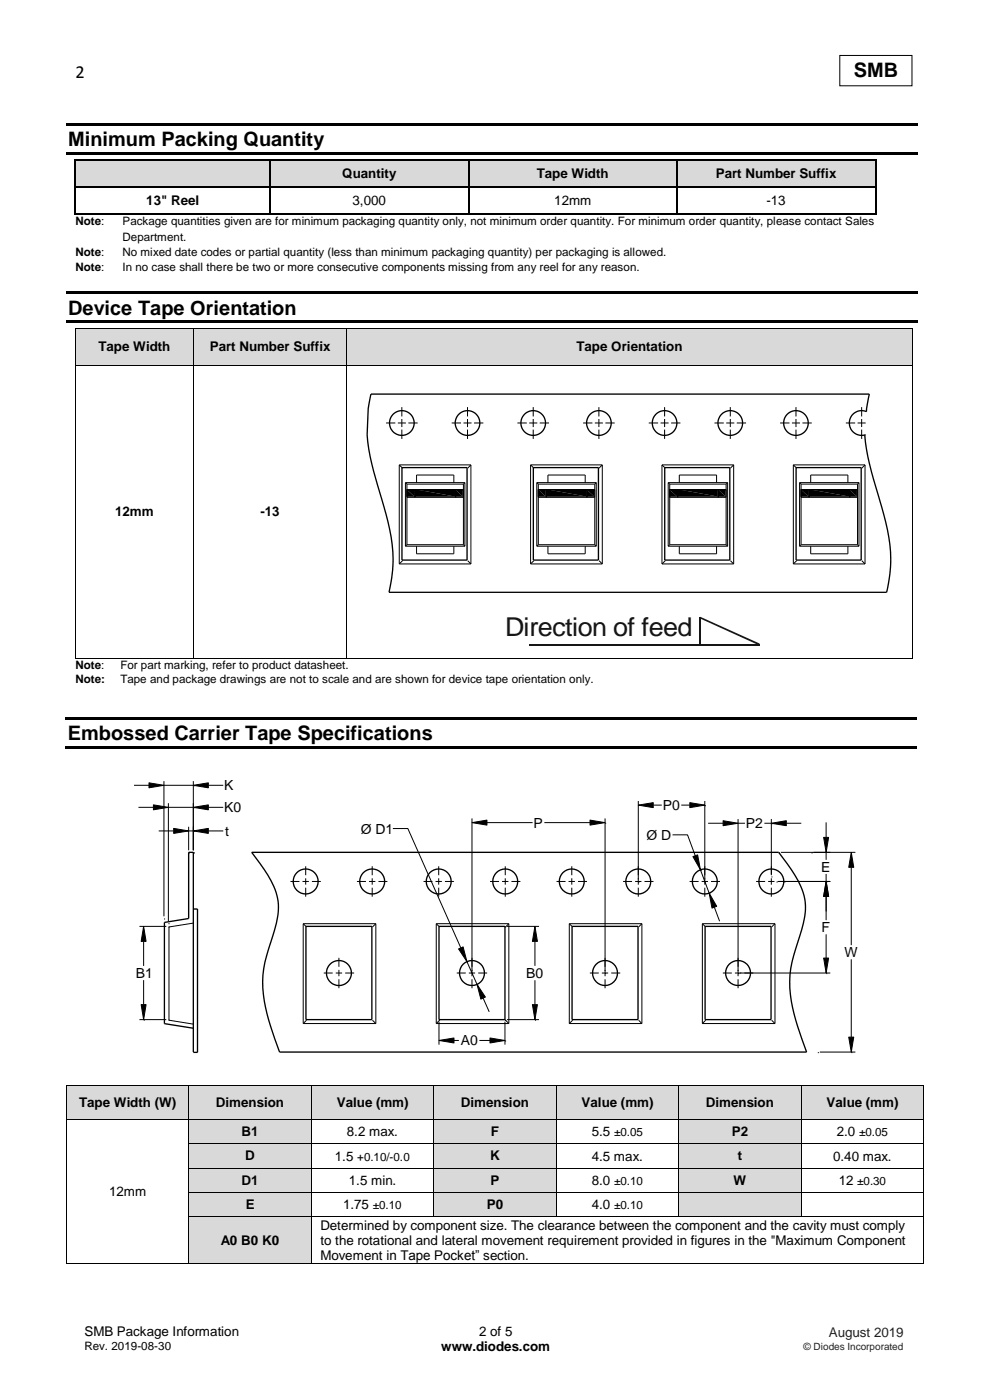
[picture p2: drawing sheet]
<svg xmlns="http://www.w3.org/2000/svg" width="210mm" height="297mm" viewBox="0 0 210 297" stroke-linecap="round" stroke-linejoin="round" font-family="sans-serif">
<path d="M178.2 11.8h15.3v6.4h-15.3z" fill="none" stroke="#000" stroke-width=".21"/>
<g fill="#000">
<path d="M14 26.2h180.6v.5h-180.6z" fill-rule="evenodd"/>
<path d="M14 32.3h180.6v.6h-180.6z" fill-rule="evenodd"/>
</g>
<g fill="#d9d9d9">
<path d="M16.1 34.2h41.1v1.1h-41.1z" fill-rule="evenodd"/>
<path d="M16.1 35.3h.7v3.2h-.7z" fill-rule="evenodd"/>
<path d="M56.5 35.3h.7v3.2h-.7z" fill-rule="evenodd"/>
<path d="M16.1 38.5h41.1v1.1h-41.1z" fill-rule="evenodd"/>
<path d="M16.8 35.3h39.7v3.2h-39.7z" fill-rule="evenodd"/>
<path d="M57.4 34.2h41.9v1.1h-41.9z" fill-rule="evenodd"/>
<path d="M57.4 35.3h.6v3.2h-.6z" fill-rule="evenodd"/>
<path d="M98.7 35.3h.6v3.2h-.6z" fill-rule="evenodd"/>
<path d="M57.4 38.5h41.9v1.1h-41.9z" fill-rule="evenodd"/>
<path d="M58 35.3h40.7v3.2h-40.7z" fill-rule="evenodd"/>
<path d="M99.6 34.2h43.8v1.1h-43.8z" fill-rule="evenodd"/>
<path d="M99.6 35.3h.6v3.2h-.6z" fill-rule="evenodd"/>
<path d="M142.8 35.3h.6v3.2h-.6z" fill-rule="evenodd"/>
<path d="M99.6 38.5h43.8v1.1h-43.8z" fill-rule="evenodd"/>
<path d="M100.2 35.3h42.6v3.2h-42.6z" fill-rule="evenodd"/>
<path d="M143.7 34.2h41.9v1.1h-41.9z" fill-rule="evenodd"/>
<path d="M143.7 35.3h.6v3.2h-.6z" fill-rule="evenodd"/>
<path d="M185 35.3h.6v3.2h-.6z" fill-rule="evenodd"/>
<path d="M143.7 38.5h41.9v1.1h-41.9z" fill-rule="evenodd"/>
<path d="M144.3 35.3h40.7v3.2h-40.7z" fill-rule="evenodd"/>
</g>
<g fill="#000">
<path d="M15.9 33.9h.2v.3h-.2z" fill-rule="evenodd"/>
<path d="M15.9 33.9h.2v.3h-.2z" fill-rule="evenodd"/>
<path d="M15.9 39.6h.2v.2h-.2z" fill-rule="evenodd"/>
<path d="M57.2 33.9h.2v.3h-.2z" fill-rule="evenodd"/>
<path d="M57.2 39.6h.2v.2h-.2z" fill-rule="evenodd"/>
<path d="M99.3 33.9h.3v.3h-.3z" fill-rule="evenodd"/>
<path d="M99.3 39.6h.3v.2h-.3z" fill-rule="evenodd"/>
<path d="M143.4 33.9h.3v.3h-.3z" fill-rule="evenodd"/>
<path d="M143.4 39.6h.3v.2h-.3z" fill-rule="evenodd"/>
<path d="M185.6 33.9h.3v.3h-.3z" fill-rule="evenodd"/>
<path d="M185.6 33.9h.3v.3h-.3z" fill-rule="evenodd"/>
<path d="M185.6 39.6h.3v.2h-.3z" fill-rule="evenodd"/>
<path d="M15.9 45.3h.2v.3h-.2z" fill-rule="evenodd"/>
<path d="M15.9 45.3h.2v.3h-.2z" fill-rule="evenodd"/>
<path d="M57.2 45.3h.2v.3h-.2z" fill-rule="evenodd"/>
<path d="M99.3 45.3h.3v.3h-.3z" fill-rule="evenodd"/>
<path d="M143.4 45.3h.3v.3h-.3z" fill-rule="evenodd"/>
<path d="M185.6 45.3h.3v.3h-.3z" fill-rule="evenodd"/>
<path d="M185.6 45.3h.3v.3h-.3z" fill-rule="evenodd"/>
<path d="M14 61.9h180.6v.5h-180.6z" fill-rule="evenodd"/>
<path d="M14 68h180.6v.5h-180.6z" fill-rule="evenodd"/>
</g>
<g fill="none" stroke="#000" stroke-width=".25">
<path d="M16 34.2v5.4M16 39.8v5.5M16.1 34h41.1M16.1 39.7h41.1M57.3 34.2v5.4M57.3 39.8v5.5M57.4 34h41.9M57.4 39.7h41.9M99.5 34.2v5.4M99.5 39.8v5.5M99.6 34h43.8M99.6 39.7h43.8"/>
<path d="M143.5 34.2v5.4M143.5 39.8v5.5M143.7 34h41.9M143.7 39.7h41.9M185.8 34.2v5.4M185.8 39.8v5.5M16.1 45.4h41.1M57.4 45.4h41.9M99.6 45.4h43.8M143.7 45.4h41.9"/>
</g>
<g fill="#d9d9d9">
<path d="M16.1 69.8h24.8v2.2h-24.8z" fill-rule="evenodd"/>
<path d="M16.1 72h.7v3.3h-.7z" fill-rule="evenodd"/>
<path d="M40.3 72h.6v3.3h-.6z" fill-rule="evenodd"/>
<path d="M16.1 75.3h24.8v2.2h-24.8z" fill-rule="evenodd"/>
<path d="M16.8 72h23.5v3.3h-23.5z" fill-rule="evenodd"/>
<path d="M41.1 69.8h32.4v2.2h-32.4z" fill-rule="evenodd"/>
<path d="M41.1 72h.7v3.3h-.7z" fill-rule="evenodd"/>
<path d="M72.8 72h.7v3.3h-.7z" fill-rule="evenodd"/>
<path d="M41.1 75.3h32.4v2.2h-32.4z" fill-rule="evenodd"/>
<path d="M41.8 72h31v3.3h-31z" fill-rule="evenodd"/>
<path d="M73.6 69.8h119.9v2.2h-119.9z" fill-rule="evenodd"/>
<path d="M73.6 72h.7v3.3h-.7z" fill-rule="evenodd"/>
<path d="M192.8 72h.7v3.3h-.7z" fill-rule="evenodd"/>
<path d="M73.6 75.3h119.9v2.2h-119.9z" fill-rule="evenodd"/>
<path d="M74.3 72h118.5v3.3h-118.5z" fill-rule="evenodd"/>
</g>
<g fill="#000">
<path d="M15.9 69.6h.2v.1h-.2z" fill-rule="evenodd"/>
<path d="M15.9 69.6h.2v.1h-.2z" fill-rule="evenodd"/>
<path d="M40.9 69.6h.2v.1h-.2z" fill-rule="evenodd"/>
<path d="M73.5 69.6h.1v.1h-.1z" fill-rule="evenodd"/>
<path d="M193.5 69.6h.2v.1h-.2z" fill-rule="evenodd"/>
<path d="M193.5 69.6h.2v.1h-.2z" fill-rule="evenodd"/>
</g>
<path d="M16 69.7v7.8M16.1 69.6h24.8M41 69.7v7.8M41.1 69.6h32.4M73.6 69.7v7.8M73.6 69.6h119.9M193.6 69.7v7.8" fill="none" stroke="#000" stroke-width=".21"/>
<g fill="#fff">
<path d="M16.1 77.7h24.8v29.3h-24.8z" fill-rule="evenodd"/>
<path d="M16.1 107h.7v3.3h-.7z" fill-rule="evenodd"/>
<path d="M40.3 107h.6v3.3h-.6z" fill-rule="evenodd"/>
<path d="M16.1 110.3h24.8v29.2h-24.8z" fill-rule="evenodd"/>
<path d="M16.8 107h23.5v3.3h-23.5z" fill-rule="evenodd"/>
</g>
<g fill="#000">
<path d="M15.9 77.5h.2v.2h-.2z" fill-rule="evenodd"/>
<path d="M40.9 77.5h.2v.2h-.2z" fill-rule="evenodd"/>
<path d="M73.5 77.5h.1v.2h-.1z" fill-rule="evenodd"/>
<path d="M193.5 77.5h.2v.2h-.2z" fill-rule="evenodd"/>
<path d="M15.9 139.5h.2v.2h-.2z" fill-rule="evenodd"/>
<path d="M15.9 139.5h.2v.2h-.2z" fill-rule="evenodd"/>
<path d="M40.9 139.5h.2v.2h-.2z" fill-rule="evenodd"/>
<path d="M73.5 139.5h.1v.2h-.1z" fill-rule="evenodd"/>
<path d="M193.5 139.5h.2v.2h-.2z" fill-rule="evenodd"/>
<path d="M193.5 139.5h.2v.2h-.2z" fill-rule="evenodd"/>
<path d="M13.9 152.2h180.7v.5h-180.7z" fill-rule="evenodd"/>
<path d="M13.9 158.3h180.7v.5h-180.7z" fill-rule="evenodd"/>
</g>
<path d="M16 77.7v61.8M16.1 77.6h24.8M41 77.7v61.8M41.1 77.6h32.4M73.6 77.7v61.8M73.6 77.6h119.9M193.6 77.7v61.8M16.1 139.6h24.8M41.1 139.6h32.4M73.6 139.6h119.9" fill="none" stroke="#000" stroke-width=".21"/>
<g fill="#d9d9d9">
<path d="M14.2 230.4h25.8v1.9h-25.8z" fill-rule="evenodd"/>
<path d="M14.2 232.3h1.8v3.2h-1.8z" fill-rule="evenodd"/>
<path d="M38.1 232.3h1.9v3.2h-1.9z" fill-rule="evenodd"/>
<path d="M14.2 235.5h25.8v1.9h-25.8z" fill-rule="evenodd"/>
<path d="M16 232.3h22.2v3.2h-22.2z" fill-rule="evenodd"/>
<path d="M40.1 230.4h25.9v1.9h-25.9z" fill-rule="evenodd"/>
<path d="M40.1 232.3h1.9v3.2h-1.9z" fill-rule="evenodd"/>
<path d="M64.2 232.3h1.8v3.2h-1.8z" fill-rule="evenodd"/>
<path d="M40.1 235.5h25.9v1.9h-25.9z" fill-rule="evenodd"/>
<path d="M42 232.3h22.2v3.2h-22.2z" fill-rule="evenodd"/>
<path d="M66.1 230.4h25.8v1.9h-25.8z" fill-rule="evenodd"/>
<path d="M66.1 232.3h1.9v3.2h-1.9z" fill-rule="evenodd"/>
<path d="M90.1 232.3h1.8v3.2h-1.8z" fill-rule="evenodd"/>
<path d="M66.1 235.5h25.8v1.9h-25.8z" fill-rule="evenodd"/>
<path d="M68 232.3h22.1v3.2h-22.1z" fill-rule="evenodd"/>
<path d="M92.1 230.4h25.8v1.9h-25.8z" fill-rule="evenodd"/>
<path d="M92.1 232.3h1.8v3.2h-1.8z" fill-rule="evenodd"/>
<path d="M116.1 232.3h1.8v3.2h-1.8z" fill-rule="evenodd"/>
<path d="M92.1 235.5h25.8v1.9h-25.8z" fill-rule="evenodd"/>
<path d="M93.9 232.3h22.2v3.2h-22.2z" fill-rule="evenodd"/>
<path d="M118.1 230.4h25.8v1.9h-25.8z" fill-rule="evenodd"/>
<path d="M118.1 232.3h1.8v3.2h-1.8z" fill-rule="evenodd"/>
<path d="M142.1 232.3h1.8v3.2h-1.8z" fill-rule="evenodd"/>
<path d="M118.1 235.5h25.8v1.9h-25.8z" fill-rule="evenodd"/>
<path d="M119.9 232.3h22.2v3.2h-22.2z" fill-rule="evenodd"/>
<path d="M144.1 230.4h25.8v1.9h-25.8z" fill-rule="evenodd"/>
<path d="M144.1 232.3h1.8v3.2h-1.8z" fill-rule="evenodd"/>
<path d="M168.1 232.3h1.8v3.2h-1.8z" fill-rule="evenodd"/>
<path d="M144.1 235.5h25.8v1.9h-25.8z" fill-rule="evenodd"/>
<path d="M145.9 232.3h22.2v3.2h-22.2z" fill-rule="evenodd"/>
<path d="M170 230.4h25.9v1.9h-25.9z" fill-rule="evenodd"/>
<path d="M170 232.3h1.9v3.2h-1.9z" fill-rule="evenodd"/>
<path d="M194.1 232.3h1.8v3.2h-1.8z" fill-rule="evenodd"/>
<path d="M170 235.5h25.9v1.9h-25.9z" fill-rule="evenodd"/>
<path d="M171.9 232.3h22.2v3.2h-22.2z" fill-rule="evenodd"/>
</g>
<g fill="#000">
<path d="M14 230.2h.2v.2h-.2z" fill-rule="evenodd"/>
<path d="M14 230.2h.2v.2h-.2z" fill-rule="evenodd"/>
<path d="M40 230.2h.1v.2h-.1z" fill-rule="evenodd"/>
<path d="M66 230.2h.1v.2h-.1z" fill-rule="evenodd"/>
<path d="M91.9 230.2h.2v.2h-.2z" fill-rule="evenodd"/>
<path d="M117.9 230.2h.2v.2h-.2z" fill-rule="evenodd"/>
<path d="M143.9 230.2h.2v.2h-.2z" fill-rule="evenodd"/>
<path d="M169.9 230.2h.1v.2h-.1z" fill-rule="evenodd"/>
<path d="M195.9 230.2h.1v.2h-.1z" fill-rule="evenodd"/>
<path d="M195.9 230.2h.1v.2h-.1z" fill-rule="evenodd"/>
</g>
<g fill="none" stroke="#000" stroke-width=".21">
<path d="M14.1 230.4v7M14.2 230.3h25.8M40.1 230.4v7M40.1 230.3h25.9M66.1 230.4v7M66.1 230.3h25.8M92 230.4v7M92.1 230.3h25.8M118 230.4v7M118.1 230.3h25.8M144 230.4v7M144.1 230.3h25.8"/>
<path d="M170 230.4v7M170 230.3h25.9M196 230.4v7"/>
</g>
<g fill="#d9d9d9">
<path d="M40.1 237.6h25.9v.9h-25.9z" fill-rule="evenodd"/>
<path d="M40.1 238.5h1.9v3.2h-1.9z" fill-rule="evenodd"/>
<path d="M64.2 238.5h1.8v3.2h-1.8z" fill-rule="evenodd"/>
<path d="M40.1 241.7h25.9v.9h-25.9z" fill-rule="evenodd"/>
<path d="M42 238.5h22.2v3.2h-22.2z" fill-rule="evenodd"/>
<path d="M92.1 237.6h25.8v.9h-25.8z" fill-rule="evenodd"/>
<path d="M92.1 238.5h1.8v3.2h-1.8z" fill-rule="evenodd"/>
<path d="M116.1 238.5h1.8v3.2h-1.8z" fill-rule="evenodd"/>
<path d="M92.1 241.7h25.8v.9h-25.8z" fill-rule="evenodd"/>
<path d="M93.9 238.5h22.2v3.2h-22.2z" fill-rule="evenodd"/>
<path d="M144.1 237.6h25.8v.9h-25.8z" fill-rule="evenodd"/>
<path d="M144.1 238.5h1.8v3.2h-1.8z" fill-rule="evenodd"/>
<path d="M168.1 238.5h1.8v3.2h-1.8z" fill-rule="evenodd"/>
<path d="M144.1 241.7h25.8v.9h-25.8z" fill-rule="evenodd"/>
<path d="M145.9 238.5h22.2v3.2h-22.2z" fill-rule="evenodd"/>
</g>
<g fill="#000">
<path d="M14 237.4h.2v.2h-.2z" fill-rule="evenodd"/>
<path d="M40 237.4h.1v.2h-.1z" fill-rule="evenodd"/>
<path d="M66 237.4h.1v.2h-.1z" fill-rule="evenodd"/>
<path d="M91.9 237.4h.2v.2h-.2z" fill-rule="evenodd"/>
<path d="M117.9 237.4h.2v.2h-.2z" fill-rule="evenodd"/>
<path d="M143.9 237.4h.2v.2h-.2z" fill-rule="evenodd"/>
<path d="M169.9 237.4h.1v.2h-.1z" fill-rule="evenodd"/>
<path d="M195.9 237.4h.1v.2h-.1z" fill-rule="evenodd"/>
</g>
<g fill="none" stroke="#000" stroke-width=".21">
<path d="M14.1 237.6v5M14.2 237.5h25.8M40.1 237.6v5M40.1 237.5h25.9M66.1 237.6v5M66.1 237.5h25.8M92 237.6v5M92.1 237.5h25.8M118 237.6v5M118.1 237.5h25.8M144 237.6v5M144.1 237.5h25.8"/>
<path d="M170 237.6v5M170 237.5h25.9M196 237.6v5"/>
</g>
<g fill="#d9d9d9">
<path d="M40.1 242.7h25.9v.9h-25.9z" fill-rule="evenodd"/>
<path d="M40.1 243.6h1.9v3.3h-1.9z" fill-rule="evenodd"/>
<path d="M64.2 243.6h1.8v3.3h-1.8z" fill-rule="evenodd"/>
<path d="M40.1 246.9h25.9v.8h-25.9z" fill-rule="evenodd"/>
<path d="M42 243.6h22.2v3.3h-22.2z" fill-rule="evenodd"/>
<path d="M92.1 242.7h25.8v.9h-25.8z" fill-rule="evenodd"/>
<path d="M92.1 243.6h1.8v3.3h-1.8z" fill-rule="evenodd"/>
<path d="M116.1 243.6h1.8v3.3h-1.8z" fill-rule="evenodd"/>
<path d="M92.1 246.9h25.8v.8h-25.8z" fill-rule="evenodd"/>
<path d="M93.9 243.6h22.2v3.3h-22.2z" fill-rule="evenodd"/>
<path d="M144.1 242.7h25.8v.9h-25.8z" fill-rule="evenodd"/>
<path d="M144.1 243.6h1.8v3.3h-1.8z" fill-rule="evenodd"/>
<path d="M168.1 243.6h1.8v3.3h-1.8z" fill-rule="evenodd"/>
<path d="M144.1 246.9h25.8v.8h-25.8z" fill-rule="evenodd"/>
<path d="M145.9 243.6h22.2v3.3h-22.2z" fill-rule="evenodd"/>
</g>
<g fill="#000">
<path d="M14 242.6h.2v.1h-.2z" fill-rule="evenodd"/>
<path d="M40 242.6h.1v.1h-.1z" fill-rule="evenodd"/>
<path d="M66 242.6h.1v.1h-.1z" fill-rule="evenodd"/>
<path d="M91.9 242.6h.2v.1h-.2z" fill-rule="evenodd"/>
<path d="M117.9 242.6h.2v.1h-.2z" fill-rule="evenodd"/>
<path d="M143.9 242.6h.2v.1h-.2z" fill-rule="evenodd"/>
<path d="M169.9 242.6h.1v.1h-.1z" fill-rule="evenodd"/>
<path d="M195.9 242.6h.1v.1h-.1z" fill-rule="evenodd"/>
</g>
<g fill="none" stroke="#000" stroke-width=".21">
<path d="M14.1 242.7v5M40.1 242.7v5M40.1 242.6h25.9M66.1 242.7v5M66.1 242.6h25.8M92 242.7v5M92.1 242.6h25.8M118 242.7v5M118.1 242.6h25.8M144 242.7v5M144.1 242.6h25.8M170 242.7v5"/>
<path d="M170 242.6h25.9M196 242.7v5"/>
</g>
<g fill="#d9d9d9">
<path d="M40.1 247.9h25.9v.9h-25.9z" fill-rule="evenodd"/>
<path d="M40.1 248.8h1.9v3.2h-1.9z" fill-rule="evenodd"/>
<path d="M64.2 248.8h1.8v3.2h-1.8z" fill-rule="evenodd"/>
<path d="M40.1 252h25.9v.9h-25.9z" fill-rule="evenodd"/>
<path d="M42 248.8h22.2v3.2h-22.2z" fill-rule="evenodd"/>
<path d="M92.1 247.9h25.8v.9h-25.8z" fill-rule="evenodd"/>
<path d="M92.1 248.8h1.8v3.2h-1.8z" fill-rule="evenodd"/>
<path d="M116.1 248.8h1.8v3.2h-1.8z" fill-rule="evenodd"/>
<path d="M92.1 252h25.8v.9h-25.8z" fill-rule="evenodd"/>
<path d="M93.9 248.8h22.2v3.2h-22.2z" fill-rule="evenodd"/>
<path d="M144.1 247.9h25.8v.9h-25.8z" fill-rule="evenodd"/>
<path d="M144.1 248.8h1.8v3.2h-1.8z" fill-rule="evenodd"/>
<path d="M168.1 248.8h1.8v3.2h-1.8z" fill-rule="evenodd"/>
<path d="M144.1 252h25.8v.9h-25.8z" fill-rule="evenodd"/>
<path d="M145.9 248.8h22.2v3.2h-22.2z" fill-rule="evenodd"/>
</g>
<g fill="#000">
<path d="M14 247.7h.2v.2h-.2z" fill-rule="evenodd"/>
<path d="M40 247.7h.1v.2h-.1z" fill-rule="evenodd"/>
<path d="M66 247.7h.1v.2h-.1z" fill-rule="evenodd"/>
<path d="M91.9 247.7h.2v.2h-.2z" fill-rule="evenodd"/>
<path d="M117.9 247.7h.2v.2h-.2z" fill-rule="evenodd"/>
<path d="M143.9 247.7h.2v.2h-.2z" fill-rule="evenodd"/>
<path d="M169.9 247.7h.1v.2h-.1z" fill-rule="evenodd"/>
<path d="M195.9 247.7h.1v.2h-.1z" fill-rule="evenodd"/>
</g>
<g fill="none" stroke="#000" stroke-width=".21">
<path d="M14.1 247.9v5M40.1 247.9v5M40.1 247.8h25.9M66.1 247.9v5M66.1 247.8h25.8M92 247.9v5M92.1 247.8h25.8M118 247.9v5M118.1 247.8h25.8M144 247.9v5M144.1 247.8h25.8M170 247.9v5"/>
<path d="M170 247.8h25.9M196 247.9v5"/>
</g>
<g fill="#d9d9d9">
<path d="M40.1 253.1h25.9v.9h-25.9z" fill-rule="evenodd"/>
<path d="M40.1 254h1.9v3.2h-1.9z" fill-rule="evenodd"/>
<path d="M64.2 254h1.8v3.2h-1.8z" fill-rule="evenodd"/>
<path d="M40.1 257.2h25.9v.9h-25.9z" fill-rule="evenodd"/>
<path d="M42 254h22.2v3.2h-22.2z" fill-rule="evenodd"/>
<path d="M92.1 253.1h25.8v.9h-25.8z" fill-rule="evenodd"/>
<path d="M92.1 254h1.8v3.2h-1.8z" fill-rule="evenodd"/>
<path d="M116.1 254h1.8v3.2h-1.8z" fill-rule="evenodd"/>
<path d="M92.1 257.2h25.8v.9h-25.8z" fill-rule="evenodd"/>
<path d="M93.9 254h22.2v3.2h-22.2z" fill-rule="evenodd"/>
<path d="M144.1 253.1h25.8v.9h-25.8z" fill-rule="evenodd"/>
<path d="M144.1 254h1.8v3.2h-1.8z" fill-rule="evenodd"/>
<path d="M168.1 254h1.8v3.2h-1.8z" fill-rule="evenodd"/>
<path d="M144.1 257.2h25.8v.9h-25.8z" fill-rule="evenodd"/>
<path d="M145.9 254h22.2v3.2h-22.2z" fill-rule="evenodd"/>
</g>
<g fill="#000">
<path d="M14 252.9h.2v.2h-.2z" fill-rule="evenodd"/>
<path d="M40 252.9h.1v.2h-.1z" fill-rule="evenodd"/>
<path d="M66 252.9h.1v.2h-.1z" fill-rule="evenodd"/>
<path d="M91.9 252.9h.2v.2h-.2z" fill-rule="evenodd"/>
<path d="M117.9 252.9h.2v.2h-.2z" fill-rule="evenodd"/>
<path d="M143.9 252.9h.2v.2h-.2z" fill-rule="evenodd"/>
<path d="M169.9 252.9h.1v.2h-.1z" fill-rule="evenodd"/>
<path d="M195.9 252.9h.1v.2h-.1z" fill-rule="evenodd"/>
</g>
<g fill="none" stroke="#000" stroke-width=".21">
<path d="M14.1 253.1v5M40.1 253.1v5M40.1 253h25.9M66.1 253.1v5M66.1 253h25.8M92 253.1v5M92.1 253h25.8M118 253.1v5M118.1 253h25.8M144 253.1v5M144.1 253h25.8M170 253.1v5"/>
<path d="M170 253h25.9M196 253.1v5"/>
</g>
<g fill="#d9d9d9">
<path d="M40.1 258.3h25.9v3.2h-25.9z" fill-rule="evenodd"/>
<path d="M40.1 261.5h1.9v3.3h-1.9z" fill-rule="evenodd"/>
<path d="M64.2 261.5h1.8v3.3h-1.8z" fill-rule="evenodd"/>
<path d="M40.1 264.8h25.9v3.2h-25.9z" fill-rule="evenodd"/>
<path d="M42 261.5h22.2v3.3h-22.2z" fill-rule="evenodd"/>
</g>
<g fill="#000">
<path d="M86.2 103.8l1.7 1.5h-1.7zM86.2 103.8h1.7v1.5zM87.9 103.8l8.6 1.5h-8.6zM87.9 103.8h8.6v1.5zM96.5 103.8l1.7 1.5h-1.7zM96.5 103.8h1.7v1.5zM114.1 103.8l1.7 1.5h-1.7zM114.1 103.8h1.7v1.5zM115.8 103.8l8.6 1.5h-8.6zM115.8 103.8h8.6v1.5zM124.4 103.8l1.6 1.5h-1.6zM124.4 103.8h1.6v1.5z"/>
<path d="M141.9 103.8l1.7 1.5h-1.7zM141.9 103.8h1.7v1.5zM143.6 103.8l8.7 1.5h-8.7zM143.6 103.8h8.7v1.5zM152.3 103.8l1.6 1.5h-1.6zM152.3 103.8h1.6v1.5zM169.8 103.8l1.7 1.5h-1.7zM169.8 103.8h1.7v1.5zM171.5 103.8l8.6 1.5h-8.6zM171.5 103.8h8.6v1.5zM180.1 103.8l1.7 1.5h-1.7zM180.1 103.8h1.7v1.5z"/>
<path d="M31.6 166.1l3.2 .5-3.2 .5zM32.5 170.8l3.2 .5-3.2 .5zM36.8 175.7l3.2 .6-3.2 .5zM41 176.3l3.2-.6v1.1zM41 166.6l3.2-.5v1zM41 171.3l3.2-.5v1zM100.1 174.5l3.2-.5v1zM125.2 174l3.2 .5-3.2 .5zM135.4 170.8l3.2-.5v1zM146.3 170.3l3.2 .5-3.2 .5zM153.4 174.1l3.2 .6-3.2 .5zM163.6 174.7l3.2-.6v1.1z"/>
<path d="M174.7 177.7h1.1l-.5 3.1zM30.5 196.5l.5 3.2h-1.1zM113.5 196.5l.5 3.2h-1.1zM147 181.7l1-.3 .6 3.1zM150.4 189.5l1.6 2.8-1 .4zM175.3 187l.5 3.2h-1.1zM180.6 180.8l.5 3.2h-1.1zM29.9 213.1h1.1l-.5 3.2zM97.3 201.3l.9-.4 .8 3.1zM101.2 208.8l1.8 2.7-1 .5zM112.9 213.1h1.1l-.5 3.2zM174.7 203.3h1.1l-.5 3.1z"/>
<path d="M93.1 220.7l3.2-.5v1.1zM103.9 220.2l3.2 .5-3.2 .6zM180 220h1.1l-.5 3.2z"/>
<path d="M14 258.1h.2v.2h-.2z" fill-rule="evenodd"/>
<path d="M40 258.1h.1v.2h-.1z" fill-rule="evenodd"/>
<path d="M66 258.1h.1v.2h-.1z" fill-rule="evenodd"/>
<path d="M91.9 258.1h.2v.2h-.2z" fill-rule="evenodd"/>
<path d="M117.9 258.1h.2v.2h-.2z" fill-rule="evenodd"/>
<path d="M143.9 258.1h.2v.2h-.2z" fill-rule="evenodd"/>
<path d="M169.9 258.1h.1v.2h-.1z" fill-rule="evenodd"/>
<path d="M195.9 258.1h.1v.2h-.1z" fill-rule="evenodd"/>
<path d="M14 268h.2v.2h-.2z" fill-rule="evenodd"/>
<path d="M14 268h.2v.2h-.2z" fill-rule="evenodd"/>
<path d="M40 268h.1v.2h-.1z" fill-rule="evenodd"/>
<path d="M66 268h.1v.2h-.1z" fill-rule="evenodd"/>
<path d="M195.9 268h.1v.2h-.1z" fill-rule="evenodd"/>
<path d="M195.9 268h.1v.2h-.1z" fill-rule="evenodd"/>
</g>
<g fill="none" stroke="#000" stroke-width=".21">
<path d="M81.9 89.7h2M84.4 89.7h1.7M84.7 98.6h15.2M84.7 98.6v21M84.7 98.6l.7 .7M85.2 86.4v2M85.2 88.9v1.7M85.2 91.1v2M86.6 89.7h2M95.8 89.7h2M98.3 89.7h1.7M99.2 86.4v2"/>
<path d="M99.2 88.9v1.7M99.2 91.1v2M99.9 98.6v21M99.9 98.6l-.7 .7M100.6 89.7h1.9M109.8 89.7h1.9M112.3 89.7h1.7M112.6 98.6h15.2M112.6 98.6v21M112.6 98.6l.7 .7M113.1 86.4v2M113.1 88.9v1.7"/>
<path d="M113.1 91.1v2M114.5 89.7h2M123.7 89.7h2M126.2 89.7h1.7M127 86.4v2M127 88.9v1.7M127 91.1v2M127.8 98.6v21M127.8 98.6l-.7 .7M128.4 89.7h2M137.6 89.7h2M140.1 89.7h1.7"/>
<path d="M140.4 98.6h15.2M140.4 98.6v21M140.4 98.6l.7 .7M141 86.4v2M141 88.9v1.7M141 91.1v2M142.4 89.7h1.9M151.6 89.7h1.9M154.1 89.7h1.7M154.9 86.4v2M154.9 88.9v1.7M154.9 91.1v2"/>
<path d="M155.6 98.6v21M155.6 98.6l-.7 .7M156.3 89.7h2M165.5 89.7h2M168 89.7h1.7M168.3 98.6h15.2M168.3 98.6v21M168.3 98.6l.7 .7M168.9 86.4v2M168.9 88.9v1.7M168.9 91.1v2M170.2 89.7h2"/>
<path d="M179.4 89.7h2M181.9 89.7h1.7M182.8 86.4v2M182.8 88.9v1.7M182.8 91.1v2M183.5 98.6v21M183.5 98.6l-.7 .7M84.7 119.6h15.2M85.4 118.9l-.7 .7M86 102.4v13.5M86 115.9h12.6M86 102.4h12.6"/>
<path d="M86 102.4l.3 .3M86.3 103.9h1.7v1.6h-1.7zM86.3 102.7v12.9M86.3 115.6h12M86.3 102.7h12M86.3 115.6l-.3 .3M86.3 103.9h12M86.3 105.5h12M88 103.9h8.6v1.6h-8.6zM88.4 102.4v-1.6h7.9v1.6M88.4 115.9v1.6h7.9v-1.6M96.6 103.9h1.7v1.6h-1.7z"/>
<path d="M98.3 102.7v12.9M98.3 115.6l.3 .3M98.6 102.4v13.5M98.6 102.4l-.3 .3M99.2 118.9l.7 .7M112.6 119.6h15.2M113.3 118.9l-.7 .7M113.9 115.9h12.6M113.9 102.4h12.6M113.9 102.4v13.5M113.9 102.4l.3 .3M114.2 103.9h1.7v1.6h-1.7z"/>
<path d="M114.2 115.6h12M114.2 102.7h12M114.2 103.9h12M114.2 105.5h12M114.2 102.7v12.9M114.2 115.6l-.3 .3M115.9 103.9h8.6v1.6h-8.6zM116.2 102.4v-1.6h7.9v1.6M116.2 115.9v1.6h7.9v-1.6M124.5 103.9h1.7v1.6h-1.7zM126.2 102.7v12.9M126.2 115.6l.3 .3"/>
<path d="M126.5 102.4v13.5M126.5 102.4l-.3 .3M127.1 118.9l.7 .7M140.4 119.6h15.2M141.1 118.9l-.7 .7M141.7 115.9h12.7M141.7 102.4h12.7M141.7 102.4v13.5M141.7 102.4l.4 .3M142.1 103.9h1.7v1.6h-1.7zM142.1 115.6h11.9M142.1 102.7h11.9"/>
<path d="M142.1 103.9h11.9M142.1 105.5h11.9M142.1 102.7v12.9M142.1 115.6l-.4 .3M143.8 103.9h8.6v1.6h-8.6zM144.1 102.4v-1.6h7.9v1.6M144.1 115.9v1.6h7.9v-1.6M152.4 103.9h1.6v1.6h-1.6zM154 102.7v12.9M154 115.6l.4 .3M154.4 102.4v13.5M154.4 102.4l-.4 .3"/>
<path d="M154.9 118.9l.7 .7M168.3 119.6h15.2M169 118.9l-.7 .7M169.6 115.9h12.6M169.6 102.4h12.6M169.6 102.4v13.5M169.6 102.4l.3 .3M169.9 103.9h1.7v1.6h-1.7zM169.9 115.6h12M169.9 102.7h12M169.9 103.9h12M169.9 105.5h12"/>
<path d="M169.9 102.7v12.9M169.9 115.6l-.3 .3M171.6 103.9h8.7v1.6h-8.7zM172 102.4v-1.6h7.9v1.6M172 115.9v1.6h7.9v-1.6M180.3 103.9h1.6v1.6h-1.6zM181.9 102.7v12.9M181.9 115.6l.3 .3M182.2 102.4v13.5M182.2 102.4l-.3 .3M182.8 118.9l.7 .7M28.4 166.6h3.2"/>
<path d="M29.4 171.3h3.1M31.6 166.1l3.2 .5-3.2 .5zM32.5 170.8l3.2 .5-3.2 .5zM33.7 176.3h3.1M34.8 165.7v28.7M34.8 166.6h6.2M35.7 170.4v25M35.7 171.3h5.3M36.8 175.7l3.2 .6-3.2 .5zM40 175.4v5M40 176.3h1M41 176.3l3.2-.6v1.1z"/>
<path d="M41 166.6l3.2-.5v1zM41 171.3l3.2-.5v1zM41 165.7v14.7M41.1 176.4h.1M41.1 166.7h.1M41.1 171.4h.1M44.2 176.3h3.2M44.2 166.6h3.2M44.2 171.3h3.2M83.3 175.8h3.2l11.3 25.3M100.1 174.5l3.2-.5v1zM100.1 173.6v33.5"/>
<path d="M103.3 174.5h9.7M115.5 174.5h9.7M125.2 174l3.2 .5-3.2 .5zM128.4 173.6v33.5M128.5 174.6h.1M135.4 170.8l3.2-.5v1zM135.4 169.9v17.8M138.6 170.8h1.8M142.7 177.1h3.1l1.7 4.4M144.5 170.8h1.8M146.3 170.3l3.2 .5-3.2 .5zM149.5 169.9v17.8"/>
<path d="M149.6 170.9h.1M150.2 174.7h3.2M153.4 174.1l3.2 .6-3.2 .5zM156.6 173.8v33.3M156.6 174.7h1.4M162.2 174.7h1.4M163.6 174.7l3.2-.6v1.1zM163.6 173.8v11.9M163.8 174.8h.1M166.8 174.7h3.2M174.7 177.7h1.1l-.5 3.1zM175.3 174.5v3.2"/>
<path d="M29.6 196.5h5.7M30.5 196.5l.5 3.2h-1.1zM30.5 199.7v5.2M34.9 195h.1M35.8 196.7h.1M35.8 196.7v19.7M35.8 196h.1M40.1 180.9h.1M41.1 180.9h.1M41.1 195.8l-5.3 .9M61.6 187h1.9M64.2 187h1.3"/>
<path d="M64.3 196h15.4M64.3 196v21.1M64.3 196l.7 .7M64.8 183.8v1.9M64.8 186.3v1.4M64.8 188.3v1.9M66.2 187h1.9M75.7 187h1.9M78.3 187h1.3M79 183.8v1.9M79 186.3v1.4M79 188.3v1.9"/>
<path d="M79.7 196v21.1M79.7 196l-.7 .7M80.3 187h1.9M89.8 187h1.9M92.4 187h1.3M92.5 196h15.4M92.5 196v21.1M92.5 196l.8 .7M93.1 183.8v1.9M93.1 186.3v1.4M93.1 188.3v1.9M94.4 187h1.9"/>
<path d="M104 187h1.9M106.5 187h1.4M107.2 183.8v1.9M107.2 186.3v1.4M107.2 188.3v1.9M107.2 196.7h.1M107.6 196.5h6.8M107.9 196v21.1M107.9 196l-.7 .7M108.5 187h1.9M113.5 196.5l.5 3.2h-1.1zM113.5 199.7v5.2"/>
<path d="M118.1 187h1.9M120.6 187h1.4M120.8 196h15.4M120.8 196v21.1M120.8 196l.7 .7M121.3 183.8v1.9M121.3 186.3v1.4M121.3 188.3v1.9M122.6 187h1.9M132.2 187h1.9M134.7 187h1.4M135.4 188.3v1.9"/>
<path d="M135.5 187.1h.1M136.2 196v21.1M136.2 196l-.7 .7M136.7 187h1.9M146.3 187h1.9M147 181.7l1-.3 .6 3.1zM148.6 184.5l1.8 5M148.7 184.7h.1M148.8 187h1.4M149 196h15.4M149 196v21.1M149 196l.7 .7"/>
<path d="M149.5 188.3v1.9M149.6 187.1h.1M150.4 189.5l1.6 2.8-1 .4zM150.6 189.6h.1M150.8 187h1.9M151.5 192.5l1.2 2.9M160.4 187h1.9M163 187h1.3M163.6 186.3v1.4M163.6 188.3v1.9M163.8 186h.1M164.4 196v21.1"/>
<path d="M164.4 196l-.7 .7M164.8 187.1h.1M165 187h11.1M165.3 180.9h.1M165.6 180.8h15.9M166.5 187.1h.1M172.3 180.9h.1M175.3 187l.5 3.2h-1.1zM175.3 180.8v1.6M175.3 185.4v1.6M175.3 190.2v5M175.3 198.2v5.1"/>
<path d="M175.4 187.1h.1M180.6 180.8l.5 3.2h-1.1zM180.6 184v16.5M29.6 216.3h5.7M29.9 213.1h1.1l-.5 3.2zM30.5 207.9v5.2M30.6 216.4h.1M35.8 216.4l5.3 .9M35.8 216.4h.1M64.3 217.1h15.4M65 216.4l-.7 .7M68.7 206.4h1.9"/>
<path d="M71.2 206.4h1.4M71.9 203.2v1.9M71.9 205.8v1.3M71.9 207.8v1.9M73.2 206.4h1.9M79 216.4l.7 .7M92.5 217.1h15.4M93.1 216.8v4.8M93.3 216.4l-.8 .7M96.9 206.4h1.9M97.3 201.3l.9-.4 .8 3.1zM99 204l2.2 4.8"/>
<path d="M99.2 204.1h.1M99.5 206.4h1.3M100.1 207.8v1.9M100.3 206.5h.1M101.2 208.8l1.8 2.7-1 .5zM101.3 209h.1M101.5 206.4h1.9M102.5 211.7l1.3 3M107.1 216.8v4.8M107.2 216.4h.1M107.2 216.4l.7 .7M107.6 216.3h6.8"/>
<path d="M112.9 213.1h1.1l-.5 3.2zM113.5 207.9v5.2M113.6 216.4h.1M120.8 217.1h15.4M121.5 216.4l-.7 .7M125.1 206.4h1.9M127.7 206.4h1.3M128.4 207.8v1.9M128.5 206.5h.1M129.7 206.4h1.9M135.5 216.4l.7 .7M149 217.1h15.4"/>
<path d="M149.7 216.4l-.7 .7M153.3 206.4h1.9M155.9 206.4h20.2M156.6 207.8v1.9M156.7 206.5h.1M163.7 216.4l.7 .7M174.7 203.3h1.1l-.5 3.1zM175.4 206.5h.1M180.6 203.5v16.5M93.1 220.7l3.2-.5v1.1zM96.3 220.7h1M101.7 220.7h2.2"/>
<path d="M103.9 220.2l3.2 .5-3.2 .6zM107.2 220.9h.1M173.6 223.3h.1M173.9 223.2h7.6M180 220h1.1l-.5 3.2zM180.7 223.3h.1M14.1 258.3v9.7M40.1 258.3v9.7M40.1 258.2h25.9M66.1 258.3v9.7M66.1 258.2h25.8M92.1 258.2h25.8"/>
<path d="M118.1 258.2h25.8M144.1 258.2h25.8M170 258.2h25.9M196 258.3v9.7M14.2 268.1h25.8M40.1 268.1h25.9M66.1 268.1h129.8"/>
</g>
<g fill="none" stroke="#000" stroke-width=".28">
<path d="M85.3 99.2h13.8v19.6h-13.8zM113.1 99.2h13.9v19.6h-13.9zM141 99.2h13.8v19.6h-13.8zM168.9 99.2h13.8v19.6h-13.8zM183.4 92.3a77.5 77.5 0 0 0 3.7 15.5 33.4 33.4 0 0 1 1.7 14l-.7 3.9h-105.6l.3-1.6a29.3 29.3 0 0 0-.9-14.8l-.4-1.5a75.5 75.5 0 0 1-3.6-15.5l.2-5.6 .6-3.1h105.7l-.6 3.7a2.62 2.62 0 0 0-3.6 2.3 2.62 2.62 0 0 0 3.4 2.6v.1M41 192.9h.9v30.4h-.9M53.4 180.8h111.8l1.8 2.4a17.2 17.2 0 0 1 3.8 8.1 16.2 16.2 0 0 1-1.1 7.3l-.9 2.7a23 23 0 0 0 0 15.1l2.3 6.8h-111.8a42.2 42.2 0 0 1-3.6-15 28.7 28.7 0 0 1 2.2-9.6 14.2 14.2 0 0 0 .8-8.6l-.6-1.9-1.3-2.5zM64.9 196.5h14v19.8h-14zM93.1 196.5h14v19.8h-14zM121.4 196.5h13.9v19.8h-13.9zM149.6 196.5h14v19.8h-14zM41 218.1l-6.1-.9v-21.5l5.1-.8v-14.1h1v42.4"/>
<circle cx="85.2" cy="89.7" r="2.62"/>
<circle cx="99.2" cy="89.7" r="2.62"/>
<circle cx="113.1" cy="89.7" r="2.62"/>
<circle cx="127" cy="89.7" r="2.62"/>
<circle cx="141" cy="89.7" r="2.62"/>
<circle cx="154.9" cy="89.7" r="2.62"/>
<circle cx="168.8" cy="89.7" r="2.62"/>
<circle cx="64.8" cy="187" r="2.65"/>
<circle cx="79" cy="187" r="2.65"/>
<circle cx="93.1" cy="187" r="2.64"/>
<circle cx="107.2" cy="187" r="2.64"/>
<circle cx="121.3" cy="187" r="2.65"/>
<circle cx="135.4" cy="187" r="2.64"/>
<circle cx="149.5" cy="187" r="2.64"/>
<circle cx="163.6" cy="187" r="2.65"/>
<circle cx="71.9" cy="206.4" r="2.65"/>
<circle cx="100.1" cy="206.4" r="2.65"/>
<circle cx="128.3" cy="206.4" r="2.64"/>
<circle cx="156.6" cy="206.4" r="2.64"/>
</g>
<path d="M112.2 136.8h48.9" fill="none" stroke="#131516" stroke-width=".34"/>
<path d="M148.5 130.9l12.6 5.6-.1 .4-12.5-5.7z" fill="#131516"/>
<path d="M148.5 130.9v6" fill="none" stroke="#131516" stroke-width=".33"/>
<text font-size="5.5" fill="#131516" x="107.2" y="134.9">Direction of feed</text>
<g font-size="4.2">
<text x="181.1" y="16.3">SMB</text>
<text x="14.5" y="31">Minimum Packing Quantity</text>
<text x="14.5" y="66.7">Device Tape Orientation</text>
<text x="14.4" y="157">Embossed Carrier Tape Specifications</text>
</g>
<text font-size="3.9" x="16" y="16.6">2</text>
<g font-size="3">
<text x="47.6" y="167.7">K</text>
<text x="47.6" y="172.3">K0</text>
<text x="140.6" y="171.9">P0</text>
<text x="47.7" y="177.3">t</text>
<text x="76.5" y="176.8">Ø D1</text>
<text x="113.2" y="175.6">P</text>
<text x="137.1" y="178.2">Ø D</text>
<text x="158.2" y="175.7">P2</text>
<text x="174.2" y="185">E</text>
<text x="174.3" y="197.8">F</text>
<text x="179.2" y="203.1">W</text>
<text x="28.8" y="207.5">B1</text>
<text x="111.6" y="207.5">B0</text>
<text x="97.8" y="221.8">A0</text>
</g>
<g font-size="2.8">
<text x="72.6" y="37.8">Quantity</text>
<text x="113.9" y="37.8">Tape Width</text>
<text x="151.8" y="37.8">Part Number Suffix</text>
<text x="31" y="43.5">13&quot; Reel</text>
<text x="74.8" y="43.6">3,000</text>
<text x="117.6" y="43.6">12mm</text>
<text x="162.6" y="43.6">-13</text>
<text x="20.9" y="74.6">Tape Width</text>
<text x="44.5" y="74.6">Part Number Suffix</text>
<text x="122.3" y="74.6">Tape Orientation</text>
<text x="24.4" y="109.5">12mm</text>
<text x="55.3" y="109.5">-13</text>
<text x="16.8" y="234.8">Tape Width (W)</text>
<text x="45.8" y="234.8">Dimension</text>
<text x="71.4" y="234.8">Value (mm)</text>
<text x="97.8" y="234.8">Dimension</text>
<text x="123.4" y="234.8">Value (mm)</text>
<text x="149.7" y="234.8">Dimension</text>
<text x="175.3" y="234.8">Value (mm)</text>
<text x="51.2" y="241">B1</text>
<text x="73.6" y="241">8.2 max.</text>
<text x="104.1" y="241">F</text>
<text x="125.5" y="241">5.5</text>
<text x="155.2" y="241">P2</text>
<text x="177.5" y="241">2.0</text>
<text x="51.2" y="251.3">D1</text>
<text x="52" y="246.2">D</text>
<text x="71.1" y="246.2">1.5</text>
<text x="74" y="251.4">1.5 min.</text>
<text x="104" y="246.2">K</text>
<text x="104.1" y="251.3">P</text>
<text x="125.5" y="246.2">4.5 max.</text>
<text x="125.5" y="251.4">8.0</text>
<text x="155.6" y="251.3">W</text>
<text x="156.5" y="246.2">t</text>
<text x="176.7" y="246.2">0.40 max.</text>
<text x="177.9" y="251.4">12</text>
<text x="23.2" y="253.7">12mm</text>
<text x="52.1" y="256.5">E</text>
<text x="72.8" y="256.5">1.75</text>
<text x="103.3" y="256.5">P0</text>
<text x="125.5" y="256.5">4.0</text>
<text x="68" y="260.9">Determined by component size. The clearance between the component and the cavity must comply</text>
<text x="46.8" y="264">A0 B0 K0</text>
<text x="68" y="264.1">to the rotational and lateral movement requirement provided in figures in the &quot;Maximum Component</text>
<text x="68" y="267.3">Movement in Tape Pocket” section.</text>
<text x="17.9" y="283.4">SMB Package Information</text>
<text x="93.6" y="286.6">www.diodes.com</text>
<text x="101.6" y="283.4">2 of 5</text>
</g>
<text font-size="2.8" fill="#231f20" x="175.8" y="283.7">August 2019</text>
<g font-size="2.5">
<text x="16" y="47.8">Note:</text>
<text x="26" y="47.8">Package quantities given are for minimum packaging quantity only, not minimum order quantity. For minimum order quantity, please contact Sales</text>
<text x="26" y="51.1">Department.</text>
<text x="16" y="54.3">Note:</text>
<text x="16" y="57.6">Note:</text>
<text x="26" y="54.3">No mixed date codes or partial quantity (less than minimum packaging quantity) per packaging is allowed.</text>
<text x="26" y="57.6">In no case shall there be two or more consecutive components missing from any reel for any reason.</text>
<text x="16" y="142">Note:</text>
<text x="25.5" y="142">For part marking, refer to product datasheet.</text>
<text x="16" y="144.8">Note:</text>
<text x="25.5" y="144.8">Tape and package drawings are not to scale and are shown for device tape orientation only.</text>
<text x="130.3" y="241">±0.05</text>
<text x="182.2" y="241">±0.05</text>
<text x="75.8" y="246.2">+0.10/-0.0</text>
<text x="130.3" y="251.4">±0.10</text>
<text x="181.9" y="251.4">±0.30</text>
<text x="79.1" y="256.5">±0.10</text>
<text x="130.3" y="256.5">±0.10</text>
<text x="17.9" y="286.3">Rev. 2019-08-30</text>
</g>
<text font-size="2.1" fill="#231f20" x="170.4" y="286.3">© Diodes Incorporated</text>
</svg>
